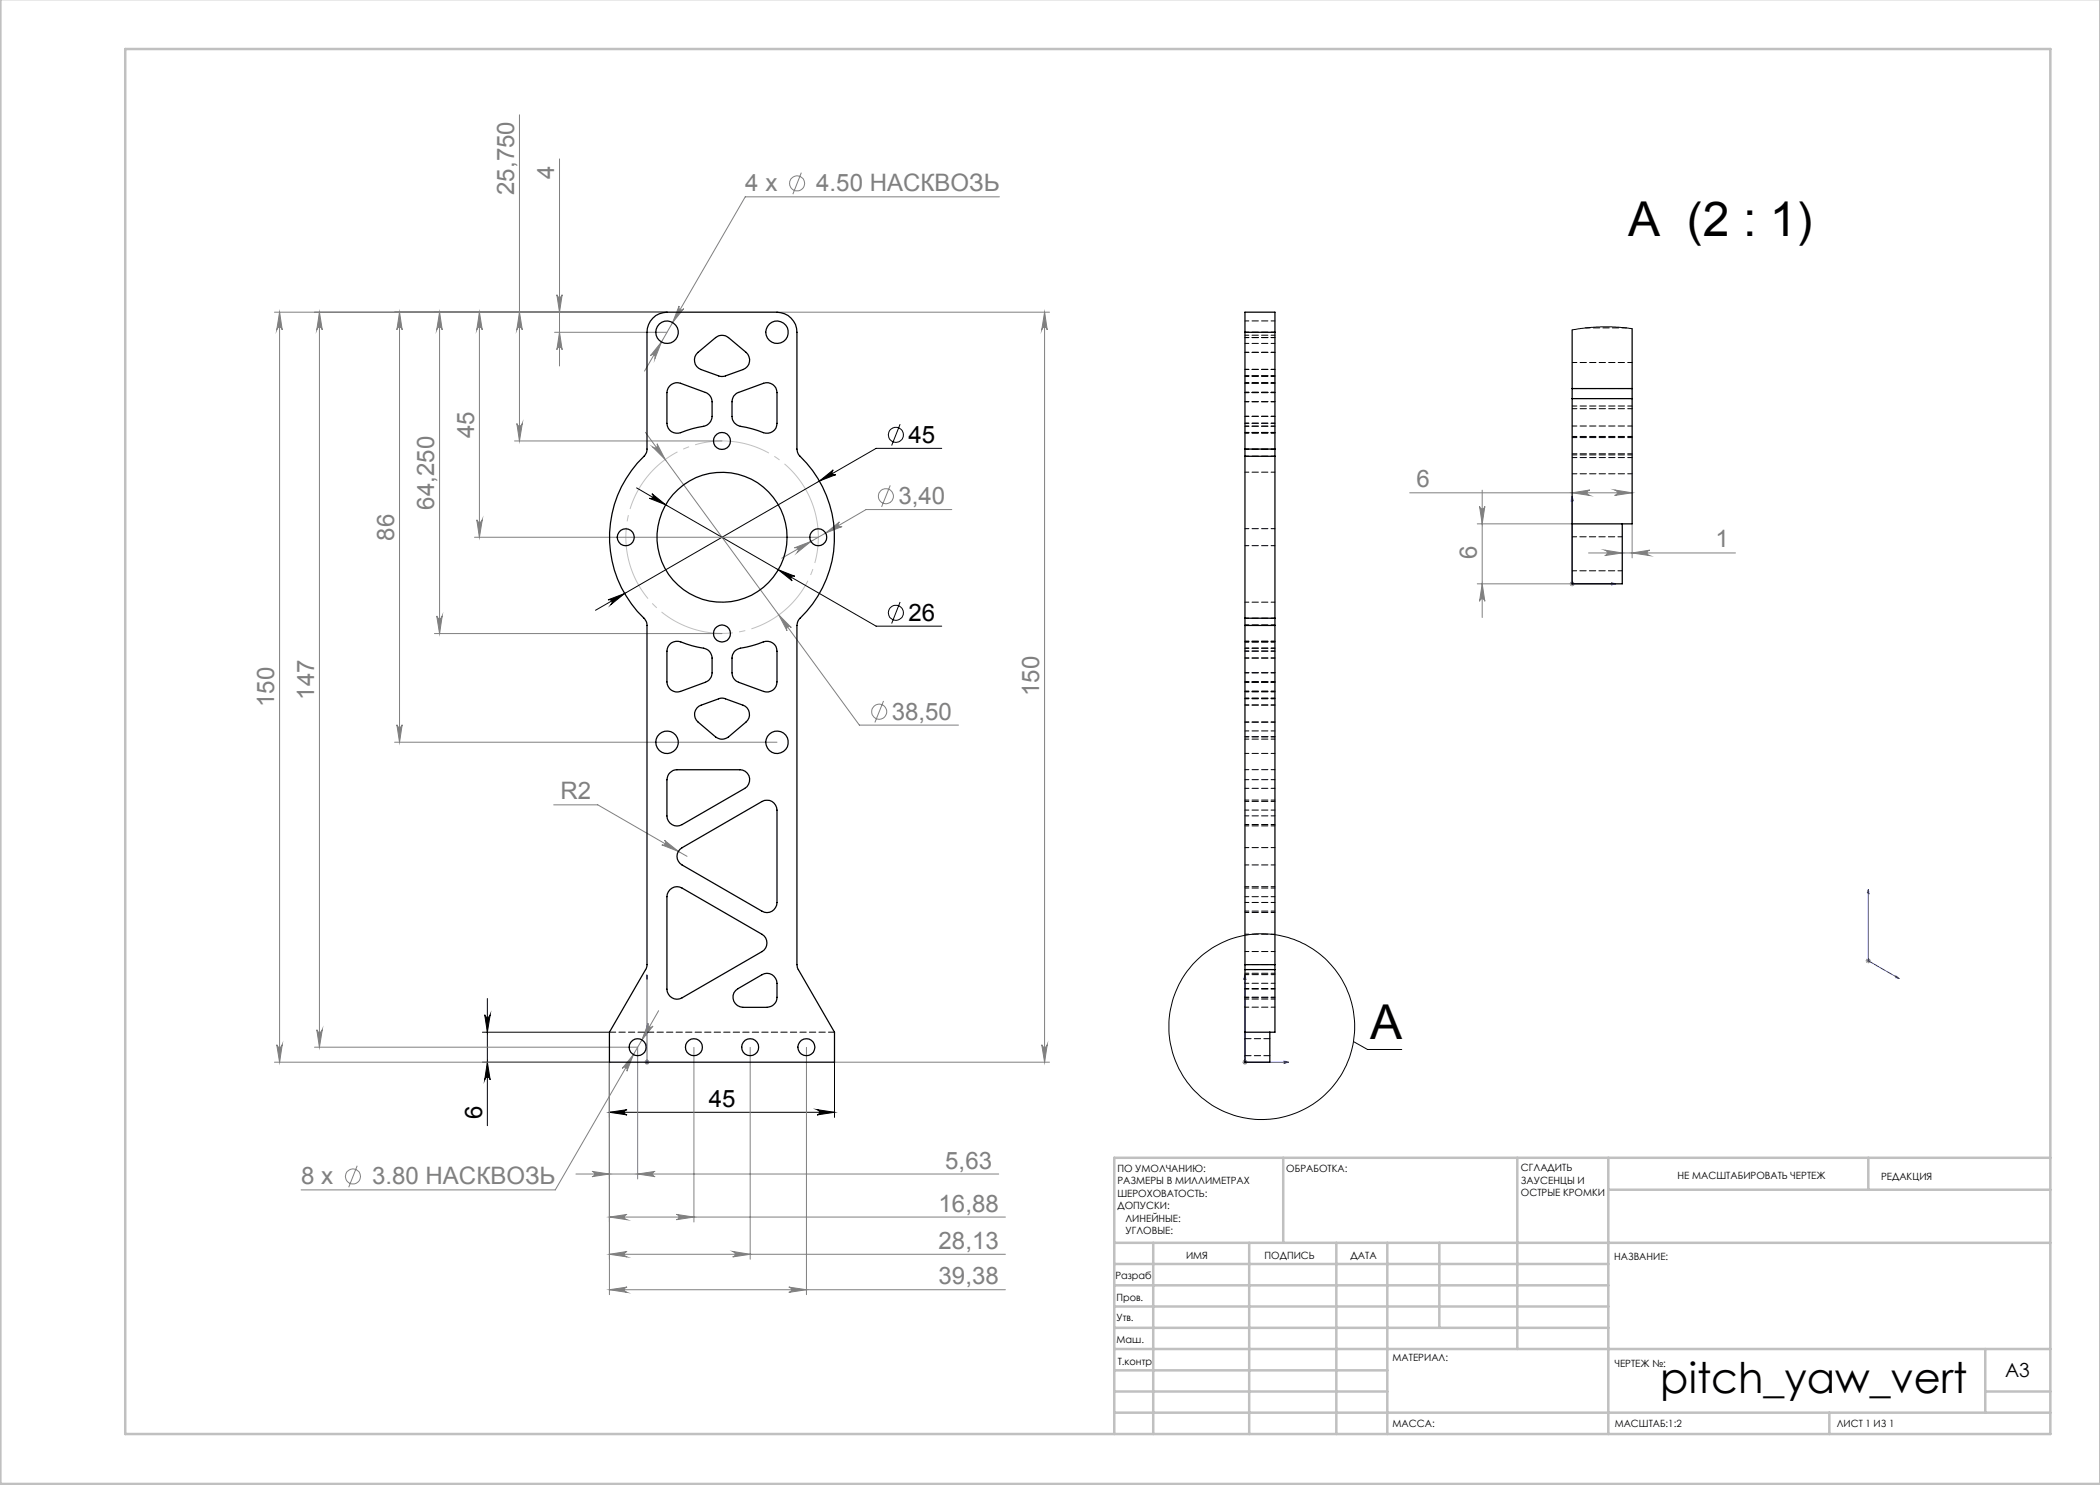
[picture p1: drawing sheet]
<svg xmlns="http://www.w3.org/2000/svg" width="420mm" height="297mm" viewBox="0 0 420 297" stroke-linecap="round" stroke-linejoin="round" font-family="sans-serif">
<g fill="none" stroke="#000" stroke-width=".2">
<path d="M127.3 97.6l47.9 27.6h13.1M130.4 98.7l2.7 2.3-3.2-1.3a.53 .53 0 0 0 .6-.3 .53 .53 0 0 0-.1-.7zM163.9 96.2l2.8-2.2a.55 .55 0 0 0-.2 .7 .55 .55 0 0 0 .7 .2zM180 84.8l-1.7 4.3M188.3 89.7h-13.1l-56.1 32.4M121.6 120l3.3-1.3-2.7 2.2a.55 .55 0 0 0 .1-.7 .55 .55 0 0 0-.7-.2zM155.6 113.9l3.4 1.3a.53 .53 0 0 0-.7 .3 .53 .53 0 0 0 .1 .7zM180 120.4l-1.7 4.3M97.5 199.7v25.4M96.5 212.4l25.4 .1v11M96.5 206.4h25.4M96.9 202.9a.55 .55 0 0 0 .6 .6 .55 .55 0 0 0 .5-.6l-.5 3.5z"/>
<path d="M97.5 212.4l.5 3.6a.55 .55 0 0 0-.5-.6 .55 .55 0 0 0-.6 .6zM166.9 212.5v11M270.7 208.3l2.8 1.6h6.9M121.9 222.5h45M121.9 222.5l3.5-.6a.53 .53 0 0 0-.5 .6 .53 .53 0 0 0 .5 .5zM163.4 221.9l3.5 .6-3.5 .5a.53 .53 0 0 0 .5-.5 .53 .53 0 0 0-.5-.6z"/>
<circle cx="179.2" cy="87" r="1.5"/>
<circle cx="179.2" cy="122.6" r="1.51"/>
<circle cx="252.4" cy="205.3" r="18.6"/>
</g>
<g fill="none" stroke="#808080" stroke-width=".2">
<path d="M103.9 23v65.2M111.9 31.8v41.4M160.3 34.5l-1.7 4.3M199.9 39.4h-50.9l-20.1 34.8M111.4 58.9a.53 .53 0 0 0 .5 .6 .53 .53 0 0 0 .5-.6l-.5 3.5zM54.9 62.4h78.5M55.9 62.4l.5 3.6a.55 .55 0 0 0-.5-.6 .55 .55 0 0 0-.5 .6zM55.9 62.4v150M63.9 62.4l.6 3.6a.55 .55 0 0 0-.6-.6 .55 .55 0 0 0-.5 .6zM63.9 62.4v147M79.9 62.4l.5 3.6a.53 .53 0 0 0-.5-.6 .53 .53 0 0 0-.5 .6zM79.9 62.4v86"/>
<path d="M87.9 62.4l.5 3.6a.55 .55 0 0 0-.5-.6 .55 .55 0 0 0-.6 .6zM87.9 62.4v64.3M95.9 62.4l.5 3.6a.55 .55 0 0 0-.5-.6 .55 .55 0 0 0-.5 .6zM95.9 62.4v45.1M103.9 62.4l.6 3.6a.55 .55 0 0 0-.6-.6 .55 .55 0 0 0-.5 .6zM110.9 66.5h22.5M111.9 66.5l.5 3.5a.53 .53 0 0 0-.5-.6 .53 .53 0 0 0-.5 .6zM132.3 68.4l-1.3 3.3a.54 .54 0 0 0-.2-.7 .54 .54 0 0 0-.7 .2zM135.8 61.2a.53 .53 0 0 0 .2 .7 .53 .53 0 0 0 .7-.2l-2.2 2.8zM155.4 62.4h54.5M208.9 62.4l.5 3.6a.55 .55 0 0 0-.5-.6 .55 .55 0 0 0-.5 .6zM208.9 62.4v150"/>
<path d="M102.9 88.2h41.5M103.4 84.7a.55 .55 0 0 0 .5 .5 .55 .55 0 0 0 .6-.5l-.6 3.5zM129.1 86.5l42.8 58.5h19.8M130.5 89.4a.54 .54 0 0 0 .8 .1 .54 .54 0 0 0 .1-.7l1.6 3.1zM178 97.1l-1.7 4.3M281.9 98.6h44.5M296.4 98v25.5M314.4 98.6l3.6-.6a.55 .55 0 0 0-.6 .5 .55 .55 0 0 0 .6 .6zM322.9 98l3.5 .6-3.5 .5a.55 .55 0 0 0 .6-.6 .55 .55 0 0 0-.6-.5zM94.9 107.5h68.8M95.4 104a.55 .55 0 0 0 .5 .5 .55 .55 0 0 0 .5-.5l-.5 3.5zM158.9 109.6l3.3-1.3-2.8 2.2a.55 .55 0 0 0 .2-.7 .55 .55 0 0 0-.7-.2z"/>
<path d="M165.1 106.6l2.8-2.2a.53 .53 0 0 0-.2 .7 .53 .53 0 0 0 .7 .2zM190.4 101.9h-17.2l-16.8 9.8M295.5 116.8h19.4M295.5 104.8h18.9M295.9 101.3a.53 .53 0 0 0 .5 .5 .53 .53 0 0 0 .6-.5l-.6 3.5zM296.4 116.8l.6 3.5a.53 .53 0 0 0-.6-.5 .53 .53 0 0 0-.5 .5zM314.1 116.4l.7 .7M314.4 116.3v1M314.8 116.4l-.7 .7M317.7 110.6h29.4M321 110l3.4 .6-3.4 .5a.55 .55 0 0 0 .5-.5 .55 .55 0 0 0-.5-.6zM326.4 110.6l3.6-.6a.55 .55 0 0 0-.6 .6 .55 .55 0 0 0 .6 .5z"/>
<path d="M326.4 104.8v6.8M86.9 126.7h57.5M87.3 123.2a.55 .55 0 0 0 .6 .5 .55 .55 0 0 0 .5-.5l-.5 3.5zM155.8 123l2.5 2.5a.53 .53 0 0 0-.8-.1 .53 .53 0 0 0-.1 .7zM78.9 148.4h76.5M79.4 145a.53 .53 0 0 0 .5 .5 .53 .53 0 0 0 .5-.5l-.5 3.4zM176.7 140.2l-1.7 4.3M110.7 161h8.9l17.8 10.3M132.9 168.1l2.8 2.2-3.3-1.3a.53 .53 0 0 0 .7-.2 .53 .53 0 0 0-.2-.7zM373.1 192.2h1.1M373.3 191.8l.7 .7M373.7 191.7v.9"/>
<path d="M374 191.8l-.7 .7M54.9 212.4h67v46.5M55.4 208.9a.55 .55 0 0 0 .5 .5 .55 .55 0 0 0 .5-.5l-.5 3.5zM62.9 209.4h64.6M63.4 205.9a.55 .55 0 0 0 .5 .5 .55 .55 0 0 0 .6-.5l-.6 3.5zM126.7 210.9l-1.3 3.3a.54 .54 0 0 0-.2-.7 .54 .54 0 0 0-.7 .2zM127.5 209.5v26.3M128.9 212.4h1M129 212.1l.8 .7M129.4 211.9v1.1M129.6 204.7a.55 .55 0 0 0 .3 .7 .55 .55 0 0 0 .7-.2l-2.2 2.8zM129.8 212.1l-.8 .7"/>
<path d="M131.7 202.1l-20.6 35.9h-50.9M138.8 209.5v34.9M150 209.5v42.3M161.3 209.5v49.4M166.9 212.4h43M208.4 208.9a.55 .55 0 0 0 .5 .5 .55 .55 0 0 0 .5-.5l-.5 3.5zM248.5 212.4h1M248.6 212.1l.7 .7M249 211.9v1.1M249.3 212.1l-.7 .7M71.4 233.1l-1.7 4.4M115.2 234.8h84.5"/>
<path d="M118.4 234.3l3.5 .5-3.5 .5a.53 .53 0 0 0 .5-.5 .53 .53 0 0 0-.5-.5zM127.5 234.8l3.5-.5a.53 .53 0 0 0-.5 .5 .53 .53 0 0 0 .5 .5zM121.9 243.4h79.2M121.9 250.9h79.2M121.9 257.9h79.2M121.9 243.4l3.5-.5a.53 .53 0 0 0-.5 .5 .53 .53 0 0 0 .5 .5zM121.9 250.9l3.5-.6a.55 .55 0 0 0-.5 .5 .55 .55 0 0 0 .5 .6zM121.9 257.9l3.5-.5a.53 .53 0 0 0-.5 .5 .53 .53 0 0 0 .5 .6zM135.3 242.9l3.5 .5-3.5 .5a.53 .53 0 0 0 .5-.5 .53 .53 0 0 0-.5-.5zM146.5 250.3l3.5 .6-3.5 .5a.55 .55 0 0 0 .5-.6 .55 .55 0 0 0-.5-.5zM157.8 257.4l3.5 .5-3.5 .6a.53 .53 0 0 0 .5-.6 .53 .53 0 0 0-.5-.5z"/>
<circle cx="159.4" cy="36.7" r="1.51"/>
<circle cx="177.2" cy="99.2" r="1.51"/>
<circle cx="175.8" cy="142.3" r="1.51"/>
<circle cx="70.6" cy="235.3" r="1.51"/>
</g>
<path d="M162.8 101.8a19.2 19.2 0 0 0-32.2-7.8 19.2 19.2 0 0 0 8.7 32 19.2 19.2 0 0 0 23.9-23l-.4-1.2" fill="none" stroke="#c0c0c0" stroke-width=".2" stroke-dasharray="15.2 1.3 1.3 1.3" stroke-dashoffset="4.3" stroke-linecap="butt"/>
<g fill="none" stroke="#00f" stroke-width=".2">
<path d="M314.4 99.3l.2 .9h-.4zM314.4 99.3v17.5h8.8M322.3 116.6l.9 .2-.9 .2zM373.7 177.9v14.3l6.1 3.5M373.7 177.9l.1 .8-.3-.2zM129.4 195v.9v-.9M129.4 195v17.4M249 195v17.4h8.7M249 195l.2 .9h-.5zM379.2 195.2l.6 .5-.6-.2zM129.4 212.2v.5zM129.4 212.4h.1"/>
<path d="M256.8 212.2l.9 .2-.9 .3z"/>
</g>
<g fill="none" stroke="#c0c0c0" stroke-width=".5">
<path d="M.1 -.1v296.9h419.9M25 9.8h385.1v277h-385.1zM256.6 231.6v17M303.5 231.6v38.2M321.7 231.6v55.2M321.7 237.9h88.4M373.7 231.6v6.3M410.1 231.6h-187.3v55.2M222.8 248.6h187.3M222.8 257.1h98.9M222.8 252.8h98.9M230.6 248.6v38.2"/>
<path d="M249.8 248.6v38.2M267.3 248.6v38.2M277.5 248.6v38.2M287.9 248.6v17M222.8 265.6h98.9M222.8 261.3h98.9M222.8 278.3h54.7M222.8 274.1h54.7M222.8 269.8h187.3M397.1 278.3h13M397.1 269.8v12.7M222.8 282.5h187.3"/>
<path d="M365.9 282.5v4.3"/>
</g>
<path d="M130.5 89.4l2.5 2.5-1.6-3.1a.54 .54 0 0 1-.1 .7 .54 .54 0 0 1-.8-.1zM155.8 123l1.6 3.1a.53 .53 0 0 1 .1-.7 .53 .53 0 0 1 .8 .1z" fill="#808080"/>
<g fill="#00f">
<path d="M129.4 212.2v.5zM129.4 195v.9z"/>
<path d="M256.8 212.2l.9 .2-.9 .3zM249 195l.2 .9h-.5z"/>
<path d="M322.3 116.6l.9 .2-.9 .2zM314.4 99.3l.2 .9h-.4zM379.2 195.2l.6 .5-.6-.2zM373.7 177.9l.1 .8-.3-.2z"/>
</g>
<g fill="#000">
<path d="M121.6 120a.56 .56 0 0 1 .7 .2 .56 .56 0 0 1-.1 .7l2.7-2.2zM163.9 96.2l3.3-1.3a.55 .55 0 0 1-.7-.2 .55 .55 0 0 1 .2-.7zM130.4 98.7a.53 .53 0 0 1 .2 .8 .53 .53 0 0 1-.7 .2l3.2 1.3zM155.6 113.9l2.8 2.3a.53 .53 0 0 1-.1-.7 .53 .53 0 0 1 .7-.3z"/>
<path d="M96.9 202.9a.55 .55 0 0 0 .6 .6 .55 .55 0 0 0 .5-.6l-.5 3.5zM97.5 212.4l.5 3.6a.55 .55 0 0 0-.5-.6 .55 .55 0 0 0-.6 .6z"/>
<path d="M163.4 221.9l3.5 .6-3.5 .5a.53 .53 0 0 0 .5-.5 .53 .53 0 0 0-.5-.6zM121.9 222.5l3.5-.6a.53 .53 0 0 0-.5 .6 .53 .53 0 0 0 .5 .5z"/>
</g>
<g fill="#808080">
<path d="M326.4 110.6l3.6-.6a.55 .55 0 0 0-.6 .6 .55 .55 0 0 0 .6 .5zM321 110l3.4 .6-3.4 .5a.55 .55 0 0 0 .5-.5 .55 .55 0 0 0-.5-.6z"/>
<path d="M132.3 68.4l-2.2 2.8a.54 .54 0 0 1 .7-.2 .54 .54 0 0 1 .2 .7zM135.8 61.2l-1.3 3.3 2.2-2.8a.53 .53 0 0 1-.7 .2 .53 .53 0 0 1-.2-.7zM129.6 204.7l-1.2 3.3 2.2-2.8a.55 .55 0 0 1-.7 .2 .55 .55 0 0 1-.3-.7zM126.7 210.9l-2.2 2.8a.54 .54 0 0 1 .7-.2 .54 .54 0 0 1 .2 .7zM158.9 109.6a.55 .55 0 0 1 .7 .2 .55 .55 0 0 1-.2 .7l2.8-2.2zM165.1 106.6l3.3-1.3a.53 .53 0 0 1-.7-.2 .53 .53 0 0 1 .2-.7zM132.9 168.1a.53 .53 0 0 1 .2 .7 .53 .53 0 0 1-.7 .2l3.3 1.3z"/>
<path d="M314.4 98.6l3.6-.6a.55 .55 0 0 0-.6 .5 .55 .55 0 0 0 .6 .6zM322.9 98l3.5 .6-3.5 .5a.55 .55 0 0 0 .6-.6 .55 .55 0 0 0-.6-.5z"/>
<path d="M118.4 234.3l3.5 .5-3.5 .5a.53 .53 0 0 0 .5-.5 .53 .53 0 0 0-.5-.5zM127.5 234.8l3.5-.5a.53 .53 0 0 0-.5 .5 .53 .53 0 0 0 .5 .5zM121.9 243.4l3.5-.5a.53 .53 0 0 0-.5 .5 .53 .53 0 0 0 .5 .5zM135.3 242.9l3.5 .5-3.5 .5a.53 .53 0 0 0 .5-.5 .53 .53 0 0 0-.5-.5zM121.9 250.9l3.5-.6a.55 .55 0 0 0-.5 .5 .55 .55 0 0 0 .5 .6zM146.5 250.3l3.5 .6-3.5 .5a.55 .55 0 0 0 .5-.6 .55 .55 0 0 0-.5-.5zM121.9 257.9l3.5-.5a.53 .53 0 0 0-.5 .5 .53 .53 0 0 0 .5 .6zM157.8 257.4l3.5 .5-3.5 .6a.53 .53 0 0 0 .5-.6 .53 .53 0 0 0-.5-.5z"/>
<path d="M208.4 208.9a.55 .55 0 0 0 .5 .5 .55 .55 0 0 0 .5-.5l-.5 3.5zM208.9 62.4l.5 3.6a.55 .55 0 0 0-.5-.6 .55 .55 0 0 0-.5 .6z"/>
<path d="M79.9 62.4l.5 3.6a.53 .53 0 0 0-.5-.6 .53 .53 0 0 0-.5 .6zM79.4 145a.53 .53 0 0 0 .5 .5 .53 .53 0 0 0 .5-.5l-.5 3.4zM111.4 58.9a.53 .53 0 0 0 .5 .6 .53 .53 0 0 0 .5-.6l-.5 3.5zM111.9 66.5l.5 3.5a.53 .53 0 0 0-.5-.6 .53 .53 0 0 0-.5 .6zM55.9 62.4l.5 3.6a.55 .55 0 0 0-.5-.6 .55 .55 0 0 0-.5 .6zM55.4 208.9a.55 .55 0 0 0 .5 .5 .55 .55 0 0 0 .5-.5l-.5 3.5zM103.9 62.4l.6 3.6a.55 .55 0 0 0-.6-.6 .55 .55 0 0 0-.5 .6zM103.4 84.7a.55 .55 0 0 0 .5 .5 .55 .55 0 0 0 .6-.5l-.6 3.5zM95.9 62.4l.5 3.6a.55 .55 0 0 0-.5-.6 .55 .55 0 0 0-.5 .6zM95.4 104a.55 .55 0 0 0 .5 .5 .55 .55 0 0 0 .5-.5l-.5 3.5zM87.9 62.4l.5 3.6a.55 .55 0 0 0-.5-.6 .55 .55 0 0 0-.6 .6zM87.3 123.2a.55 .55 0 0 0 .6 .5 .55 .55 0 0 0 .5-.5l-.5 3.5zM63.9 62.4l.6 3.6a.55 .55 0 0 0-.6-.6 .55 .55 0 0 0-.5 .6zM63.4 205.9a.55 .55 0 0 0 .5 .5 .55 .55 0 0 0 .6-.5l-.6 3.5zM295.9 101.3a.53 .53 0 0 0 .5 .5 .53 .53 0 0 0 .6-.5l-.6 3.5zM296.4 116.8l.6 3.5a.53 .53 0 0 0-.6-.5 .53 .53 0 0 0-.5 .5z"/>
</g>
<g fill="none" stroke="#000" stroke-width=".25">
<path d="M130.6 63.6a4.1 4.1 0 0 1 2.8-1.2h22a4 4 0 0 1 4 4.1v23.3a2.15 2.15 0 0 0 .6 1.5 22.7 22.7 0 0 1-.4 32.8l-.2 1v67.8l.2 .9 7.3 12.6v6h-45v-6l7.4-12.7 .1-.5v-68.1a1.92 1.92 0 0 0-.6-1.5 22.6 22.6 0 0 1 .2-32.7l.4-.9v-23.5a4.1 4.1 0 0 1 1.2-2.9zM133.9 77.2a2.08 2.08 0 0 1 2.2-.5l5 1.8a2 2 0 0 1 1.3 1.9v2.9a2.21 2.21 0 0 1-2.3 2.1l-3.4 .9a2.13 2.13 0 0 1-3.3-1.6v-6.2l.2-.9zM139.6 70.5l3.5-3a2.04 2.04 0 0 1 2.6 0l3.5 3a2.03 2.03 0 0 1-.6 3.4l-3.7 1.3-.5 .1-4.2-1.4a2.03 2.03 0 0 1-.6-3.4zM147.2 78.8l5.5-2.1a2 2 0 0 1 2.7 1.8v6.2a2.08 2.08 0 0 1-3.3 1.6l-3.4-.9a2.23 2.23 0 0 1-2.3-2.1v-3.3l.4-.8zM249 66.5v-4.1h6v4.1M249 66.5v23.3M249 66.5h6M255 66.5v23.3M314.4 77.7v2M314.4 79.7v37.1h10v-12M314.4 66v11.7M314.4 79.7h12"/>
<path d="M314.4 77.7h12M326.4 77.7v2M326.4 79.7v25.1h-12M326.4 65.8v11.9M249 91.3v32.3M249 89.8v1.5M249 91.3h6M249 89.8h6M255 91.3v32.3M255 89.8v1.5M133.9 128.9a2.26 2.26 0 0 1 2.8-.3l3.4 .9a2.16 2.16 0 0 1 2.3 2.1v3a2.1 2.1 0 0 1-1.3 1.9l-5 1.8a2.04 2.04 0 0 1-2.7-1.9v-6.2l.2-.9zM146.9 130.3l1.2-.7 2.3-.5 1.7-.5a2.1 2.1 0 0 1 3.3 1.6v6.2a2 2 0 0 1-2.7 1.9l-5-1.8a2 2 0 0 1-1.3-1.9v-3.3z"/>
<path d="M249 123.6v1.5M249 123.6h6M249 125.1v67.8M249 125.1h6M255 123.6v1.5M255 125.1v67.8M134 154.5a1.78 1.78 0 0 1 1.4-.6h12.6a2 2 0 0 1 1.9 1.5 2 2 0 0 1-1 2.3l-12.5 7.2a2.03 2.03 0 0 1-3-1.7v-7.2l.2-.8zM139.4 141.6l.8-.6 4-1.4 .7 .1 3.7 1.3a1.99 1.99 0 0 1 .6 3.4l-3.5 3a2.04 2.04 0 0 1-2.6 0l-3.5-3a2 2 0 0 1-.2-2.8zM134 177.9a1.96 1.96 0 0 1 2.4-.3l16 9.3a2.01 2.01 0 0 1 0 3.4l-16 9.3a2.03 2.03 0 0 1-3-1.8v-18.5l.1-.5zM136 169.9l16.4-9.6a1.99 1.99 0 0 1 3 1.7v18.5a1.99 1.99 0 0 1-3 1.7l-16-9.2a1.97 1.97 0 0 1-.4-3.1zM147.1 198.1l5.3-3.2a1.99 1.99 0 0 1 3 1.8v2.8a2.05 2.05 0 0 1-2 2h-4.8a2.01 2.01 0 0 1-1.8-1.3 2.01 2.01 0 0 1 .3-2.1zM249 192.9v1"/>
<path d="M249 193.9v18.5h5v-6M249 193.9h6M249 192.9h6M255 192.9v1M255 193.9v12.5h-6"/>
<circle cx="133.4" cy="66.5" r="2.24"/>
<circle cx="155.4" cy="66.5" r="2.25"/>
<circle cx="144.4" cy="88.2" r="1.71"/>
<circle cx="125.1" cy="107.5" r="1.71"/>
<circle cx="144.4" cy="107.5" r="13"/>
<circle cx="163.7" cy="107.4" r="1.7"/>
<circle cx="144.4" cy="126.7" r="1.71"/>
<circle cx="133.4" cy="148.4" r="2.24"/>
<circle cx="155.4" cy="148.5" r="2.25"/>
<circle cx="127.5" cy="209.4" r="1.7"/>
<circle cx="138.8" cy="209.4" r="1.7"/>
<circle cx="150" cy="209.4" r="1.7"/>
<circle cx="161.3" cy="209.4" r="1.71"/>
</g>
<path d="M121.9 206.4h45M249 211.1h5M254 207.7h-5" fill="none" stroke="#000" stroke-width=".2" stroke-dasharray="1.3 .6"/>
<g fill="none" stroke="#000" stroke-width=".2" stroke-dasharray="1.3 .6" stroke-dashoffset=".5">
<path d="M249 78.5h6M249 73.9h6M249 67.5h6M249 75.2h6M249 70.5h6M249 76.6h6M249 66.4h6M249 68.7h6M249 75.3h6M255 76.6h-6M255 70.5h-6M255 67.5h-6"/>
<path d="M255 75.2h-6M255 73.9h-6M255 78.5h-6M255 64.2h-6M255 76.5h-6M255 67h-6M249 86.5h6M249 83.3h6M249 80.3h6M249 85.2h6M249 84.6h6M249 91.2h6"/>
<path d="M249 86.6h6M249 89.9h6M255 84.6h-6M255 85.2h-6M255 80.3h-6M255 83.3h-6M255 86.5h-6M255 89.8h-6M255 94.4h-6M249 109.1h6M255 105.7h-6M249 138.3h6"/>
<path d="M249 130.2h6M249 129.6h6M249 134.6h6M249 139.7h6M249 131.6h6M249 136.4h6M249 128.4h6M249 125.1h6M249 120.4h6M249 138.4h6M255 136.4h-6M255 128.4h-6"/>
<path d="M255 131.6h-6M255 139.7h-6M255 134.6h-6M255 129.6h-6M255 130.2h-6M255 138.3h-6M255 123.6h-6M255 128.2h-6M255 125h-6M255 139.6h-6M249 157.7h6M249 144.4h6"/>
<path d="M249 147.4h6M249 141h6M249 150.7h6M249 147.8h6M255 153.9h-6M255 141h-6M255 147.4h-6M255 144.4h-6M255 155.9h-6M255 146.2h-6M249 162h6M249 169.5h6"/>
<path d="M249 177.6h6M249 163.2h6M249 165.2h6M255 160.3h-6M255 173h-6M255 179.3h-6M255 164.9h-6M255 160h-6M255 177.3h-6M249 182.2h6M249 196.7h6M249 197.7h6"/>
<path d="M249 190.3h6M249 197.8h6M249 193.9h6M249 182.5h6M249 199.8h6M255 180.5h-6M255 194.9h-6M255 199.4h-6M255 186.8h-6M255 199.5h-6M255 192.9h-6M255 194.7h-6"/>
<path d="M249 201.4h6"/>
</g>
<path d="M326.4 65.8l-2.7-.4h-3.6l-3 .2-2.7 .4" fill="none" stroke="#000" stroke-width=".2"/>
<g fill="none" stroke="#000" stroke-width=".2" stroke-dasharray="1.3 .6" stroke-dashoffset=".3">
<path d="M314.5 72.5h12M314.5 79.7h12M325.3 65.6h-8.2M326.5 77.7h-12M314.5 85.2h12M314.5 94.8h12M314.5 87.3h12M314.5 87.5h12M314.5 91.5h12M326.5 81.7h-12M326.5 90.8h-12M326.5 91h-12"/>
<path d="M326.5 81.2h-12"/>
</g>
<path d="M314.5 114.2h10M324.5 107.4h-10" fill="none" stroke="#000" stroke-width=".2" stroke-dasharray="1.3 .6" stroke-dashoffset=".4"/>
<g font-size="9.6">
<text x="325.6" y="47.2">A (2 : 1)</text>
<text x="274" y="207.8">A</text>
</g>
<text font-size="8.5" x="332.1" y="278.5">pitch_yaw_vert</text>
<g font-size="4.8" fill="#808080">
<text x="110.8" y="35.8" transform="rotate(-90 110.8 35.8)">4</text>
<text x="102.8" y="39" transform="rotate(-90 102.8 39)">25,750</text>
<text x="149.1" y="38.3">4 x</text>
<text x="163.3" y="38.3">4.50 НАСКВОЗЬ</text>
<text x="94.8" y="87.6" transform="rotate(-90 94.8 87.6)">45</text>
<text x="86.8" y="101.9" transform="rotate(-90 86.8 101.9)">64,250</text>
<text x="179.7" y="100.8">3,40</text>
<text x="283.3" y="97.5">6</text>
<text x="78.8" y="108.1" transform="rotate(-90 78.8 108.1)">86</text>
<text x="295.4" y="111.9" transform="rotate(-90 295.4 111.9)">6</text>
<text x="343.1" y="109.5">1</text>
<text x="54.8" y="141.4" transform="rotate(-90 54.8 141.4)">150</text>
<text x="62.8" y="139.9" transform="rotate(-90 62.8 139.9)">147</text>
<text x="178.3" y="143.9">38,50</text>
<text x="207.8" y="139.2" transform="rotate(-90 207.8 139.2)">150</text>
<text x="112.1" y="159.9">R2</text>
<text x="189.1" y="233.7">5,63</text>
<text x="60.2" y="236.9">8 x</text>
<text x="74.4" y="236.9">3.80 НАСКВОЗЬ</text>
<text x="187.7" y="242.3">16,88</text>
<text x="187.7" y="249.7">28,13</text>
<text x="187.7" y="256.8">39,38</text>
</g>
<g font-size="4.8">
<text x="181.7" y="88.6">45</text>
<text x="181.7" y="124.1">26</text>
<text x="141.7" y="221.4">45</text>
<text x="96.4" y="223.8" transform="rotate(-90 96.4 223.8)">6</text>
</g>
<text font-size="3.9" x="401" y="275.4">A3</text>
<g font-size="2">
<text x="223.5" y="234.4">ПО УМОЛЧАНИЮ:</text>
<text x="223.5" y="236.9">РАЗМЕРЫ В МИЛЛИМЕТРАХ</text>
<text x="223.5" y="239.4">ШЕРОХОВАТОСТЬ:</text>
<text x="257.2" y="234.4">ОБРАБОТКА:</text>
<text x="304.2" y="234.3">СГЛАДИТЬ</text>
<text x="304.2" y="236.8">ЗАУСЕНЦЫ И</text>
<text x="304.2" y="239.3">ОСТРЫЕ КРОМКИ</text>
<text x="335.5" y="235.8">НЕ МАСШТАБИРОВАТЬ ЧЕРТЕЖ</text>
<text x="376.2" y="236">РЕДАКЦИЯ</text>
<text x="223.5" y="241.9">ДОПУСКИ:</text>
<text x="225.1" y="244.4">ЛИНЕЙНЫЕ:</text>
<text x="225.1" y="246.9">УГЛОВЫЕ:</text>
<text x="237.2" y="251.8">ИМЯ</text>
<text x="252.9" y="251.7">ПОДПИСЬ</text>
<text x="270.1" y="251.7">ДАТА</text>
<text x="223.1" y="255.9">Разраб.</text>
<text x="322.8" y="252">НАЗВАНИЕ:</text>
<text x="223.3" y="260.1">Пров.</text>
<text x="223.3" y="264.2">Утв.</text>
<text x="223.3" y="268.6">Маш.</text>
<text x="223.5" y="272.9">Т.контр</text>
<text x="278.5" y="272.3">МАТЕРИАЛ:</text>
<text x="323" y="273.4">ЧЕРТЕЖ №:</text>
<text x="278.5" y="285.3">МАССА:</text>
<text x="323" y="285.4">МАСШТАБ:1:2</text>
<text x="367.4" y="285.4">ЛИСТ 1 ИЗ 1</text>
</g>
</svg>
